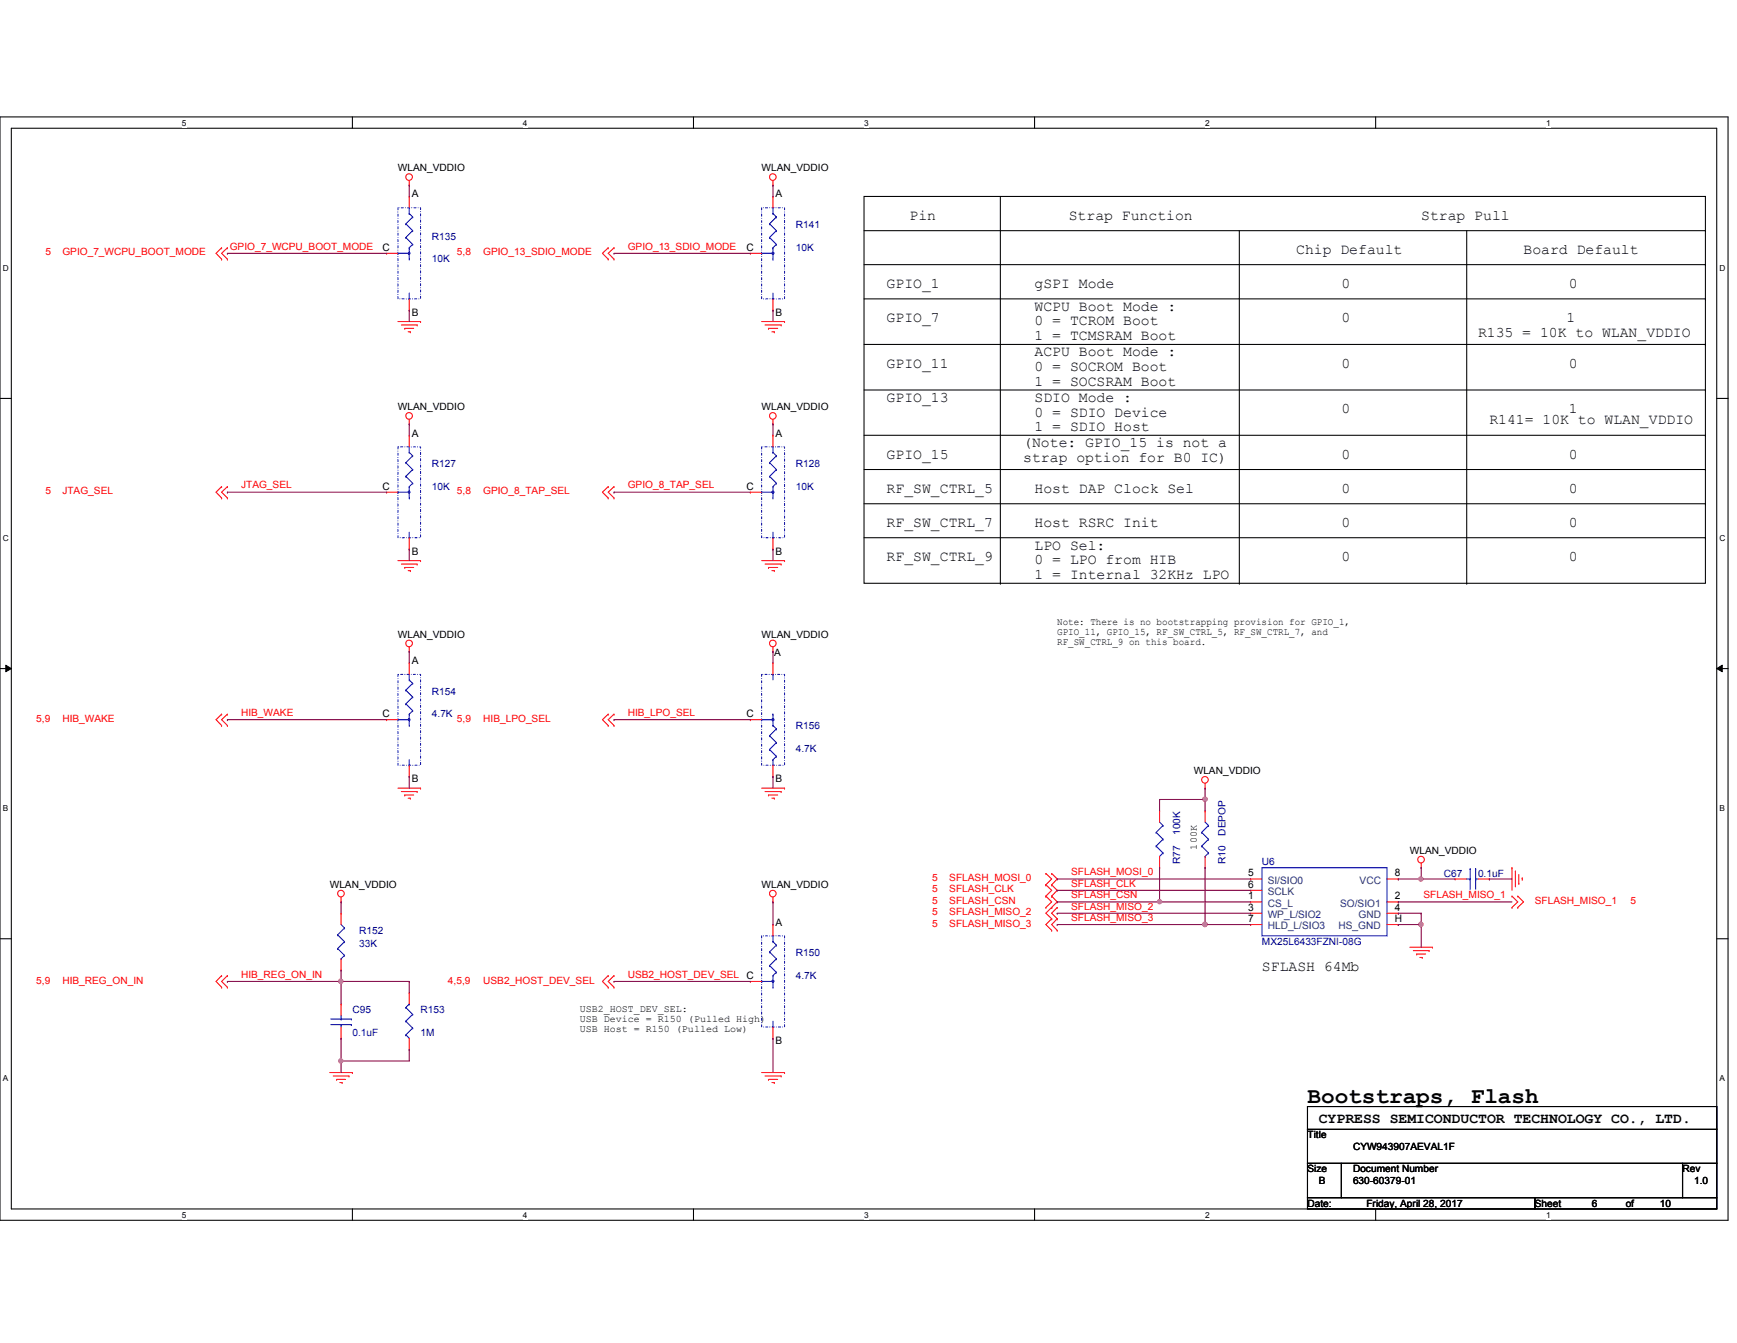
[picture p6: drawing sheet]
<svg xmlns="http://www.w3.org/2000/svg" width="279mm" height="216mm" viewBox="0 0 279 216" stroke-linecap="round" stroke-linejoin="round" font-family="sans-serif">
<path d="M0 18.8h278v177.4h-278zM1.8 20.6h274.3v173.8h-274.3z" fill="none" stroke="#000" stroke-width=".17"/>
<g fill="#fff">
<path d="M29.3 19h.7v1.5h-.7z"/>
<path d="M29.3 194.6h.7v1.4h-.7z"/>
</g>
<path d="M56.7 18.8v1.8M56.7 194.4v1.8" fill="none" stroke="#000" stroke-width=".17"/>
<g fill="#fff">
<path d="M84.1 19h.7v1.5h-.7z"/>
<path d="M84.1 194.6h.7v1.4h-.7z"/>
</g>
<path d="M111.5 18.8v1.8M111.5 194.4v1.8" fill="none" stroke="#000" stroke-width=".17"/>
<g fill="#fff">
<path d="M139 19h.7v1.5h-.7z"/>
<path d="M139 194.6h.7v1.4h-.7z"/>
</g>
<path d="M166.4 18.8v1.8M166.4 194.4v1.8" fill="none" stroke="#000" stroke-width=".17"/>
<g fill="#fff">
<path d="M193.8 19h.8v1.5h-.8z"/>
<path d="M193.8 194.6h.8v1.4h-.8z"/>
</g>
<path d="M221.3 18.8v1.8M221.3 194.4v1.8" fill="none" stroke="#000" stroke-width=".17"/>
<g fill="#fff">
<path d="M248.7 19h.7v1.5h-.7z"/>
<path d="M248.7 194.6h.7v1.4h-.7z"/>
<path d="M.5 42.3h.9v1.5h-.9z"/>
<path d="M276.6 42.3h.9v1.5h-.9z"/>
<path d="M.5 85.8h.9v1.4h-.9z"/>
<path d="M276.6 85.8h.9v1.4h-.9z"/>
</g>
<path d="M0 64.1h1.8M276.1 64.1h1.9" fill="none" stroke="#000" stroke-width=".17"/>
<g fill="#fff">
<path d="M.5 129.2h.8v1.5h-.8z"/>
<path d="M276.6 129.2h.9v1.5h-.9z"/>
</g>
<path d="M0 107.5h1.8M276.1 107.5h1.9" fill="none" stroke="#000" stroke-width=".17"/>
<path d="M.9 106.9l.9 .6-.9 .5zM276.1 107.5l.9-.6v1.1z" fill="#000"/>
<path d="M.9 106.9l.9 .6-.9 .5zM276.1 107.5l.9-.6v1.1z" fill="none" stroke="#000" stroke-width=".16"/>
<g fill="#fff">
<path d="M.5 172.6h.8v1.5h-.8z"/>
<path d="M276.6 172.6h.9v1.5h-.9z"/>
</g>
<g fill="none" stroke="#000" stroke-width=".17">
<path d="M139 31.6h135.3v62.2h-135.3zM139 37.1h135.3M160.9 31.6v62.2M199.3 37.1v56.7M235.9 37.1v56.7M274.3 37.1h.1M139 42.5h135.3M139 48h135.3M139 55.4h135.3M274.3 42.5h.1M274.3 48h.1M274.3 55.4h.1"/>
<path d="M139 75.5h135.3M139 62.7h135.3M139 70h135.3M274.3 75.5h.1M274.3 62.7h.1M274.3 70h.1M139 81h135.3M139 86.4h135.3M160.9 93.8h.1M199.3 93.8h.1M235.9 93.8h.1M274.3 81h.1"/>
<path d="M274.3 86.4h.1M0 150.9h1.8M276.1 150.9h1.9M210.3 177.9h65.8v3.7h-65.8zM210.3 181.6h65.8v5.4h-65.8zM210.3 187h5.5v5.5h-5.5zM210.3 192.5h36.6v1.9h-36.6zM215.8 187h54.8v5.5h-54.8zM246.9 192.5h29.2v1.9h-29.2zM270.6 187h5.5v5.5h-5.5z"/>
</g>
<g fill="none" stroke="#f00" stroke-width=".17">
<path d="M35.6 39.8h.1M35.6 39.8l-.8 .9 .8 1M36.6 39.8h.1M36.6 39.8l-1 .9 1 1M65.8 29.8h.1M65.8 29v.8M97.8 39.8h.1M97.8 39.8l-.9 .9 .9 1M98.8 39.8h.1M98.8 39.8l-1 .9 1 1M124.3 29.8h.1M124.3 29v.8"/>
<path d="M35.6 41.7h.1M36.6 41.7h.1M64 51.7h3.6M64.6 52.2h2.5M65.1 52.8h.1M65.1 52.8h1.4M65.7 53.3h.3M66 53.3h.1M67.1 52.2h.1M67.6 51.7h.1M97.8 41.7h.1M98.8 41.7h.1"/>
<path d="M122.5 51.7h3.7M123.1 52.2h2.5M123.6 52.8h.1M123.6 52.8h1.5M124.2 53.3h.3M124.5 53.3h.1M125.6 52.2h.1M126.2 51.7h.1M35.6 78.2h.1M35.6 78.2l-.8 .9 .8 1M36.6 78.2h.1M36.6 78.2l-1 .9 1 1"/>
<path d="M65.8 68.2h.1M65.8 67.4v.8M97.8 78.2h.1M97.8 78.2l-.9 .9 .9 1M98.8 78.2h.1M98.8 78.2l-1 .9 1 1M124.3 68.2h.1M124.3 67.4v.8M35.6 80.1h.1M36.6 80.1h.1M64 90.1h3.6M64.6 90.7h2.5"/>
<path d="M65.1 91.2h.1M65.1 91.2h1.4M65.7 91.7h.3M66 91.7h.1M67.1 90.7h.1M67.6 90.1h.1M97.8 80.1h.1M98.8 80.1h.1M122.5 90.1h3.7M123.1 90.7h2.5M123.6 91.2h.1M123.6 91.2h1.5"/>
<path d="M124.2 91.7h.3M124.5 91.7h.1M125.6 90.7h.1M126.2 90.1h.1M35.6 114.8h.1M35.6 116.6h.1M35.6 114.8l-.8 .9 .8 .9M36.6 114.8h.1M36.6 116.6h.1M36.6 114.8l-1 .9 1 .9M65.8 104.7h.1M65.8 104v.7"/>
<path d="M97.8 114.8h.1M97.8 116.6h.1M97.8 114.8l-.9 .9 .9 .9M98.8 114.8h.1M98.8 116.6h.1M98.8 114.8l-1 .9 1 .9M124.3 104.7h.1M124.3 104v.7M64 126.7h3.6M64.6 127.3h2.5M65.1 127.8h.1M65.1 127.8h1.4"/>
<path d="M65.7 128.3h.3M66 128.3h.1M67.1 127.3h.1M67.6 126.7h.1M122.5 126.7h3.7M123.1 127.3h2.5M123.6 127.8h.1M123.6 127.8h1.5M124.2 128.3h.3M124.5 128.3h.1M125.6 127.3h.1M126.2 126.7h.1"/>
<path d="M193.8 126.7h.1M193.8 125.9v.8M228.6 139.5h.1M228.6 138.8v.7M243.2 139.5h.1M243.2 139.5v3.6M35.6 156.8h.1M35.6 158.7h.1M35.6 156.8l-.8 1 .8 .9M36.6 156.8h.1M36.6 158.7h.1M36.6 156.8l-1 1 1 .9"/>
<path d="M54.9 145h.1M54.9 144.2v.8M97.8 156.8h.1M97.8 158.7h.1M97.8 156.8l-.9 1 .9 .9M98.8 156.8h.1M98.8 158.7h.1M98.8 156.8l-1 1 1 .9M124.3 145h.1M124.3 144.2v.8M168.2 140.4h.1M168.2 142.2h.1"/>
<path d="M168.2 144.1h.1M168.2 145.9h.1M168.2 140.4l1 .9-1 .9M168.2 142.2l1 .9-1 1M168.2 144.1l1 .9-1 .9M169.2 142.2h.1M169.2 140.4h.1M169.2 144.1h.1M169.2 145.9h.1M169.2 147.7h.1M169.2 149.6h.1M169.2 140.4l.9 .9-.9 .9"/>
<path d="M169.2 142.2l.9 .9-.9 1M169.2 144.1l.9 .9-1.9 1.8 1 .9M169.2 147.7l-1 .9 1 1M170.1 145.9h.1M170.1 147.7h.1M170.1 149.6h.1M170.1 145.9l-.9 .9 .9 .9M170.1 147.7l-.9 .9 .9 1M226.8 152.3h3.6M227.3 152.8h2.6M227.9 153.4h.1M227.9 153.4h1.4"/>
<path d="M228.4 153.9h.4M228.8 153.9h.1M229.9 152.8h.1M230.4 152.3h.1M243.2 145.9h.1M243.2 144.1h.1M243.2 144.1l.9 .9-.9 .9M243.8 140h.1M243.8 140v2.6M244.1 145.9h.1M244.1 144.1h.1M244.1 144.1l1 .9-1 .9"/>
<path d="M244.3 142h.1M244.3 140.6v1.4M244.9 141.1h.1M244.9 141.1v.4M53 172.4h3.7M53.6 173h2.5M54.1 173.5h.1M54.1 173.5h1.5M54.7 174h.3M55 174h.1M56.1 173h.1M56.7 172.4h.1"/>
<path d="M122.5 172.4h3.7M123.1 173h2.5M123.6 173.5h.1M123.6 173.5h1.5M124.2 174h.3M124.5 174h.1M125.6 173h.1M126.2 172.4h.1"/>
<circle cx="65.8" cy="28.5" r=".54"/>
<circle cx="124.3" cy="28.5" r=".54"/>
<circle cx="65.8" cy="66.9" r=".54"/>
<circle cx="124.3" cy="66.9" r=".54"/>
<circle cx="65.8" cy="103.4" r=".54"/>
<circle cx="124.3" cy="103.4" r=".54"/>
<circle cx="193.8" cy="125.4" r=".54"/>
<circle cx="228.6" cy="138.2" r=".54"/>
<circle cx="54.8" cy="143.7" r=".54"/>
<circle cx="124.3" cy="143.7" r=".54"/>
</g>
<g fill="none" stroke="#00f" stroke-width=".17">
<path d="M122.5 157.8h.1M122.5 157.8h1.8M123.8 153h.1M123.8 155.2h.1M123.8 153l1.1 1.1M123.8 155.2l1.1 1.1M124.3 156.8h.1M124.3 158.7h.1M124.3 151.4h.1M124.3 151.4l.6 .5M124.3 150.5v.9M124.3 156.8v1.9"/>
<path d="M124.9 154.1h.1M124.9 151.9h.1M124.9 156.3h.1M124.9 151.9l-1.1 1.1M124.9 156.3l-.6 .5M124.9 154.1l-1.1 1.1M124.3 165.1h.1M124.3 164.2v.9"/>
</g>
<path d="M122.5 150.5h3.7v14.6h-3.7z" fill="none" stroke="#00f" stroke-width=".17" stroke-dasharray=".3 .3 0 .3"/>
<path d="M124.2 157.6h.2v.3h-.2z" fill-rule="evenodd" fill="#00f"/>
<g fill="none" stroke="#00f" stroke-width=".17">
<path d="M122.5 115.7h.1M122.5 115.7h1.8M123.8 118.3h.1M123.8 118.3l1.1 1.1M124.3 116.6h.1M124.3 114.8h.1M124.3 108.4h.1M124.3 116.6l.6 .6M124.3 108.4v.9M124.3 114.8v1.8M124.9 119.4h.1M124.9 117.2h.1"/>
<path d="M124.9 119.4l-1.1 1.1M124.9 117.2l-1.1 1.1M123.8 120.5h.1M123.8 120.5l1.1 1.1M124.3 122.1h.1M124.3 122.1v.9M124.9 121.6h.1M124.9 121.6l-.6 .5M186 133.8h.1M186 136h.1M186 133.8l1.1 1.1M186 136l1.1 1.1"/>
<path d="M186.5 137.7h.1M186.5 132.2l.6 .5M187.1 132.7h.1M187.1 134.9h.1M187.1 137.1h.1M187.1 132.7l-1.1 1.1M187.1 134.9l-1.1 1.1M187.1 137.1l-.6 .6M124.2 157.6h.2v.3h-.2z"/>
</g>
<path d="M186.5 130.3h.1M186.5 139.5h.1M186.5 130.3v1.9M186.5 137.7v1.8M120.7 157.8h.1M120.7 157.8h1.8M124.3 148.6h.1M124.3 148.6v1.9M124.3 166.9h.1M124.3 165.1v1.8" fill="none" stroke="#f00" stroke-width=".17"/>
<path d="M122.5 108.4h3.7v14.6h-3.7z" fill="none" stroke="#00f" stroke-width=".17" stroke-dasharray=".3 .3 0 .3"/>
<path d="M124.2 115.6h.2v.2h-.2z" fill-rule="evenodd" fill="#00f"/>
<g fill="none" stroke="#00f" stroke-width=".17">
<path d="M64 115.7h.1M64 115.7h1.8M65.3 111h.1M65.3 113.2h.1M65.3 111l1.1 1.1M65.3 113.2l1.1 1.1M65.8 114.8h.1M65.8 116.6h.1M65.8 109.3h.1M65.8 109.3l.6 .6M65.8 108.4v.9M65.8 114.8v1.8"/>
<path d="M66.4 112.1h.1M66.4 109.9h.1M66.4 114.3h.1M66.4 109.9l-1.1 1.1M66.4 114.3l-.6 .5M66.4 112.1l-1.1 1.1M124.2 115.6h.2v.2h-.2zM65.8 123h.1M65.8 122.1v.9M193.3 133.8h.1M193.3 136h.1M193.3 133.8l1.1 1.1"/>
<path d="M193.3 136l1.1 1.1M193.8 137.7h.1M193.8 132.2l.6 .5M194.4 132.7h.1M194.4 134.9h.1M194.4 137.1h.1M194.4 132.7l-1.1 1.1M194.4 134.9l-1.1 1.1M194.4 137.1l-.6 .6M203 139.5h20.1v11h-20.1zM54.3 150.3h.1M54.3 152.5h.1"/>
<path d="M54.3 150.3l1.1 1.1M54.3 152.5l1.1 1.1M54.9 154.1h.1M54.9 148.6l.5 .6M55.4 149.2h.1M55.4 151.4h.1M55.4 153.6h.1M55.4 149.2l-1.1 1.1M55.4 151.4l-1.1 1.1M55.4 153.6l-.5 .5M65.3 166.4h.1M65.3 164.2h.1"/>
<path d="M65.3 162h.1M65.3 166.4l.5 .5M65.3 164.2l1.1 1.1M65.3 162l1.1 1.1M65.8 161.4h.1M65.8 161.4l-.5 .6M66.4 165.3h.1M66.4 163.1h.1M66.4 165.3l-1.1 1.1M66.4 163.1l-1.1 1.1"/>
</g>
<g fill="none" stroke="#f00" stroke-width=".17">
<path d="M120.7 115.7h.1M120.7 115.7h1.8M124.3 106.6h.1M124.3 106.6v1.8M124.3 124.8h.1M124.3 123v1.8M193.8 130.3h.1M193.8 139.5h.1M193.8 130.3v1.9M193.8 137.7v1.8M54.9 146.8h.1M54.9 156h.1"/>
<path d="M54.9 146.8v1.8M54.9 154.1v1.9M65.8 159.6h.1M65.8 159.6v1.8M201.2 141.3h.1M201.2 143.1h.1M201.2 145h.1M201.2 146.8h.1M201.2 148.6h.1M201.2 141.3h1.8M201.2 143.1h1.8M201.2 145h1.8"/>
<path d="M201.2 146.8h1.8M201.2 148.6h1.8M223.1 141.3h1.8M223.1 145h1.8M223.1 146.8h1.8M223.1 148.6h1.8M224.9 148.6h.1M224.9 146.8h.1M224.9 145h.1M224.9 141.3h.1M65.8 168.7h.1M65.8 166.9v1.8"/>
</g>
<path d="M64 108.4h3.6v14.6h-3.6z" fill="none" stroke="#00f" stroke-width=".17" stroke-dasharray=".3 .3 0 .3"/>
<path d="M65.7 115.6h.2v.2h-.2z" fill-rule="evenodd" fill="#00f"/>
<g fill="none" stroke="#00f" stroke-width=".17">
<path d="M122.5 79.1h.1M122.5 79.1h1.8M123.8 74.4h.1M123.8 76.6h.1M123.8 74.4l1.1 1.1M123.8 76.6l1.1 1.1M124.3 78.2h.1M124.3 72.7h.1M124.3 72.7l.6 .6M124.3 71.8v.9M124.3 78.2v1.9M124.9 75.5h.1"/>
<path d="M124.9 73.3h.1M124.9 77.7h.1M124.9 73.3l-1.1 1.1M124.9 77.7l-.6 .5M124.9 75.5l-1.1 1.1M124.3 80.1h.1M124.3 86.4h.1M124.3 85.6v.8M65.7 115.6h.2v.2h-.2z"/>
</g>
<path d="M62.2 115.7h.1M62.2 115.7h1.8M65.8 106.6h.1M65.8 106.6v1.8M65.8 124.8h.1M65.8 123v1.8" fill="none" stroke="#f00" stroke-width=".17"/>
<path d="M122.5 71.8h3.7v14.6h-3.7z" fill="none" stroke="#00f" stroke-width=".17" stroke-dasharray=".3 .3 0 .3"/>
<path d="M124.2 79h.2v.2h-.2z" fill-rule="evenodd" fill="#00f"/>
<g fill="none" stroke="#00f" stroke-width=".17">
<path d="M64 79.1h.1M64 79.1h1.8M65.3 74.4h.1M65.3 76.6h.1M65.3 74.4l1.1 1.1M65.3 76.6l1.1 1.1M65.8 78.2h.1M65.8 72.7h.1M65.8 72.7l.6 .6M65.8 71.8v.9M65.8 78.2v1.9M66.4 75.5h.1"/>
<path d="M66.4 73.3h.1M66.4 77.7h.1M66.4 73.3l-1.1 1.1M66.4 77.7l-.6 .5M66.4 75.5l-1.1 1.1M124.2 79h.2v.2h-.2zM65.8 80.1h.1M65.8 86.4h.1M65.8 85.6v.8"/>
</g>
<path d="M120.7 79.1h.1M120.7 79.1h1.8M124.3 70h.1M124.3 70v1.8M124.3 88.3h.1M124.3 86.4v1.9" fill="none" stroke="#f00" stroke-width=".17"/>
<path d="M64 71.8h3.6v14.6h-3.6z" fill="none" stroke="#00f" stroke-width=".17" stroke-dasharray=".3 .3 0 .3"/>
<path d="M65.7 79h.2v.2h-.2z" fill-rule="evenodd" fill="#00f"/>
<g fill="none" stroke="#00f" stroke-width=".17">
<path d="M123.8 36h.1M123.8 38.2h.1M123.8 36l1.1 1.1M123.8 38.2l1.1 1.1M124.3 39.8h.1M124.3 34.3h.1M124.3 34.3l.6 .6M124.3 33.4v.9M124.3 39.8v1.9M124.9 37.1h.1M124.9 34.9h.1M124.9 39.3h.1"/>
<path d="M124.9 34.9l-1.1 1.1M124.9 39.3l-.6 .5M124.9 37.1l-1.1 1.1M122.5 40.7h.1M122.5 40.7h1.8M124.3 41.7h.1M124.3 48h.1M124.3 47.1v.9M65.7 79h.2v.2h-.2zM53.2 163.8h3.3M53.2 164.7h3.3M54.9 164.7h.1"/>
<path d="M54.9 163.8h.1M54.9 163.3v.5M54.9 164.7v.4M56.5 163.8h.1M56.5 164.7h.1"/>
</g>
<path d="M62.2 79.1h.1M62.2 79.1h1.8M65.8 70h.1M65.8 70v1.8M65.8 88.3h.1M65.8 86.4v1.9M54.9 166.9h.1M54.9 161.4h.1M54.9 161.4v1.9M54.9 165.1v1.8" fill="none" stroke="#f00" stroke-width=".17"/>
<path d="M122.5 33.4h3.7v14.6h-3.7z" fill="none" stroke="#00f" stroke-width=".17" stroke-dasharray=".3 .3 0 .3"/>
<path d="M124.2 40.6h.2v.2h-.2z" fill-rule="evenodd" fill="#00f"/>
<g fill="none" stroke="#00f" stroke-width=".17">
<path d="M65.3 36h.1M65.3 38.2h.1M65.3 36l1.1 1.1M65.3 38.2l1.1 1.1M65.8 39.8h.1M65.8 34.3h.1M65.8 34.3l.6 .6M65.8 33.4v.9M65.8 39.8v1.9M66.4 37.1h.1M66.4 34.9h.1M66.4 39.3h.1"/>
<path d="M66.4 34.9l-1.1 1.1M66.4 39.3l-.6 .5M66.4 37.1l-1.1 1.1M64 40.7h.1M64 40.7h1.8M65.8 41.7h.1M65.8 48h.1M65.8 47.1v.9M124.2 40.6h.2v.2h-.2zM236.5 139.7h.1M236.5 139.7v3.3M237.4 139.7h.1"/>
<path d="M237.4 139.7v3.3M235.9 141.3h.6M236.5 141.3h.1M237.4 141.3h.1M237.4 141.3h.3"/>
</g>
<path d="M124.3 31.6h.1M124.3 31.6v1.8M120.7 40.7h.1M120.7 40.7h1.8M124.3 49.9h.1M124.3 48v1.9M234.1 141.3h.1M234.1 141.3h1.8M237.7 141.3h1.9M239.6 141.3h.1" fill="none" stroke="#f00" stroke-width=".17"/>
<path d="M64 33.4h3.6v14.6h-3.6z" fill="none" stroke="#00f" stroke-width=".17" stroke-dasharray=".3 .3 0 .3"/>
<path d="M65.7 40.6h.2v.2h-.2z" fill-rule="evenodd" fill="#00f"/>
<path d="M65.7 40.6h.2v.2h-.2z" fill="none" stroke="#00f" stroke-width=".17"/>
<path d="M65.8 31.6h.1M65.8 31.6v1.8M62.2 40.7h.1M62.2 40.7h1.8M65.8 49.9h.1M65.8 48v1.9" fill="none" stroke="#f00" stroke-width=".17"/>
<path d="M228.6 139.5h.1M228.6 139.5v1.8h-3.7M224.9 141.3h.1" fill="none" stroke="#800040" stroke-width=".17"/>
<circle cx="228.6" cy="141.3" r=".34" fill="#f0f"/>
<circle cx="228.6" cy="141.3" r=".34" fill="none" stroke="#f0f" stroke-width=".17"/>
<path d="M224.9 146.8h.1M224.9 146.8h3.7M228.6 141.3h.1M228.6 146.8h.1M228.6 141.3h5.5M228.6 146.8v1.8M239.6 141.3h.1M239.6 141.3h3.6" fill="none" stroke="#800040" stroke-width=".17"/>
<circle cx="228.5" cy="148.6" r=".35" fill="#f0f"/>
<circle cx="228.5" cy="148.6" r=".35" fill="none" stroke="#f0f" stroke-width=".17"/>
<path d="M170.1 141.3h.1M170.1 143.1h.1M170.1 145h.1M170.1 145h16.4M170.1 141.3h31.1M170.1 143.1h31.1M224.9 148.6h.1M224.9 145h.1M224.9 148.6h3.7M224.9 145h18.3M228.6 148.6h.1M228.6 148.6v3.7" fill="none" stroke="#800040" stroke-width=".17"/>
<circle cx="186.5" cy="144.9" r=".34" fill="#f0f"/>
<circle cx="186.5" cy="144.9" r=".34" fill="none" stroke="#f0f" stroke-width=".17"/>
<path d="M170.1 146.8h.1M170.1 148.6h.1M170.1 146.8h31.1M170.1 148.6h23.7" fill="none" stroke="#800040" stroke-width=".17"/>
<circle cx="193.8" cy="148.6" r=".37" fill="#f0f"/>
<circle cx="193.8" cy="148.6" r=".37" fill="none" stroke="#f0f" stroke-width=".17"/>
<path d="M186.5 139.5h.1M186.5 139.5v5.5M193.8 139.5h.1M193.8 126.7h.1M193.8 126.7v1.8M193.8 139.5v9.1M186.5 145h.1M186.5 145h14.7M193.8 148.6h.1M193.8 148.6h7.4" fill="none" stroke="#800040" stroke-width=".17"/>
<circle cx="193.8" cy="128.5" r=".36" fill="#f0f"/>
<circle cx="193.8" cy="128.5" r=".36" fill="none" stroke="#f0f" stroke-width=".17"/>
<g fill="none" stroke="#800040" stroke-width=".17">
<path d="M65.8 29.8h.1M65.8 29.8v1.8M124.3 29.8h.1M124.3 29.8v1.8M36.6 40.7h.1M36.6 40.7h25.6M98.8 40.7h.1M98.8 40.7h21.9M124.3 49.9h.1M124.3 49.9v1.8M36.6 79.1h.1M36.6 79.1h25.6"/>
<path d="M65.8 68.2h.1M65.8 68.2v1.8M98.8 79.1h.1M98.8 79.1h21.9M124.3 68.2h.1M124.3 68.2v1.8M65.8 88.3h.1M65.8 88.3v1.8M124.3 88.3h.1M124.3 88.3v1.8M65.8 124.8h.1M65.8 124.8v1.9"/>
<path d="M124.3 124.8h.1M124.3 124.8v1.9M186.5 128.5h.1M186.5 128.5h7.3M186.5 128.5v1.8M193.8 128.5h.1M193.8 128.5v1.8M54.9 156h.1M54.9 157.8h.1M54.9 156v1.8M54.9 157.8h10.9M54.9 166.9h.1"/>
<path d="M54.9 166.9v3.7M124.3 166.9h.1M124.3 166.9v5.5"/>
</g>
<circle cx="54.8" cy="157.7" r=".35" fill="#f0f"/>
<circle cx="54.8" cy="157.7" r=".35" fill="none" stroke="#f0f" stroke-width=".17"/>
<path d="M54.9 157.8h.1M54.9 157.8v3.6M65.8 157.8h.1M65.8 157.8v1.8M54.9 170.6h.1M54.9 170.6v1.8M65.8 168.7h.1M65.8 168.7v1.9h-10.9" fill="none" stroke="#800040" stroke-width=".17"/>
<circle cx="54.8" cy="170.6" r=".34" fill="#f0f"/>
<circle cx="54.8" cy="170.6" r=".34" fill="none" stroke="#f0f" stroke-width=".17"/>
<g fill="none" stroke="#800040" stroke-width=".17">
<path d="M65.8 49.9h.1M65.8 49.9v1.8M36.6 115.7h.1M36.6 115.7h25.6M65.8 104.7h.1M65.8 104.7v1.9M98.8 115.7h.1M98.8 115.7h21.9M124.3 104.7h.1M124.3 104.7v1.9M36.6 157.8h.1M36.6 157.8h18.3"/>
<path d="M54.9 145h.1M54.9 145v1.8M98.8 157.8h.1M98.8 157.8h21.9M124.3 145h.1M124.3 145v3.6"/>
</g>
<circle cx="228.6" cy="141.3" r=".34" fill="#f0f"/>
<circle cx="228.6" cy="141.3" r=".34" fill="none" stroke="#f0f" stroke-width=".17"/>
<circle cx="228.5" cy="148.6" r=".35" fill="#f0f"/>
<circle cx="228.5" cy="148.6" r=".35" fill="none" stroke="#f0f" stroke-width=".17"/>
<circle cx="186.5" cy="144.9" r=".34" fill="#f0f"/>
<circle cx="186.5" cy="144.9" r=".34" fill="none" stroke="#f0f" stroke-width=".17"/>
<circle cx="193.8" cy="148.6" r=".37" fill="#f0f"/>
<circle cx="193.8" cy="148.6" r=".37" fill="none" stroke="#f0f" stroke-width=".17"/>
<circle cx="193.8" cy="128.5" r=".36" fill="#f0f"/>
<circle cx="193.8" cy="128.5" r=".36" fill="none" stroke="#f0f" stroke-width=".17"/>
<circle cx="54.8" cy="157.7" r=".35" fill="#f0f"/>
<circle cx="54.8" cy="157.7" r=".35" fill="none" stroke="#f0f" stroke-width=".17"/>
<circle cx="54.8" cy="170.6" r=".34" fill="#f0f"/>
<circle cx="54.8" cy="170.6" r=".34" fill="none" stroke="#f0f" stroke-width=".17"/>
<text font-size="3.6" x="210.3" y="177.2">Bootstraps, Flash</text>
<g font-size="2.4">
<text x="146.3" y="35.3">Pin</text>
<text x="171.9" y="35.3">Strap Function</text>
<text x="228.6" y="35.3">Strap Pull</text>
<text x="208.5" y="40.8">Chip Default</text>
<text x="245.1" y="40.8">Board Default</text>
<text x="142.6" y="46.3">GPIO_1</text>
<text x="166.4" y="46.3">gSPI Mode</text>
<text x="215.8" y="46.3">0</text>
<text x="252.3" y="46.3">0</text>
<text x="142.6" y="51.8">GPIO_7</text>
<text x="166.4" y="50">WCPU Boot Mode :</text>
<text x="166.4" y="52.3">0 = TCROM Boot</text>
<text x="215.8" y="51.8">0</text>
<text x="252" y="51.8">1</text>
<text x="142.6" y="59.1">GPIO_11</text>
<text x="166.4" y="54.7">1 = TCMSRAM Boot</text>
<text x="166.4" y="57.3">ACPU Boot Mode :</text>
<text x="166.4" y="59.6">0 = SOCROM Boot</text>
<text x="215.8" y="59.1">0</text>
<text x="237.7" y="54.1">R135 = 10K to WLAN_VDDIO</text>
<text x="252.3" y="59.1">0</text>
<text x="142.6" y="64.6">GPIO_13</text>
<text x="166.4" y="62">1 = SOCSRAM Boot</text>
<text x="166.4" y="64.6">SDIO Mode :</text>
<text x="164.6" y="71.9">(Note: GPIO_15 is not a</text>
<text x="166.4" y="67">0 = SDIO Device</text>
<text x="166.4" y="69.3">1 = SDIO Host</text>
<text x="215.8" y="66.4">0</text>
<text x="239.6" y="68.2">R141= 10K to WLAN_VDDIO</text>
<text x="252.3" y="66.4">1</text>
<text x="142.6" y="73.7">GPIO_15</text>
<text x="164.6" y="74.3">strap option for B0 IC)</text>
<text x="215.8" y="73.7">0</text>
<text x="252.3" y="73.7">0</text>
<text x="142.6" y="79.2">RF_SW_CTRL_5</text>
<text x="166.4" y="79.2">Host DAP Clock Sel</text>
<text x="215.8" y="79.2">0</text>
<text x="252.3" y="79.2">0</text>
<text x="142.6" y="84.7">RF_SW_CTRL_7</text>
<text x="166.4" y="84.7">Host RSRC Init</text>
<text x="166.4" y="88.3">LPO Sel:</text>
<text x="215.8" y="84.7">0</text>
<text x="252.3" y="84.7">0</text>
<text x="142.6" y="90.2">RF_SW_CTRL_9</text>
<text x="166.4" y="90.7">0 = LPO from HIB</text>
<text x="166.4" y="93.1">1 = Internal 32KHz LPO</text>
<text x="215.8" y="90.2">0</text>
<text x="252.3" y="90.2">0</text>
<text x="203" y="156">SFLASH 64Mb</text>
<text x="212.1" y="180.6">CYPRESS SEMICONDUCTOR TECHNOLOGY CO., LTD.</text>
</g>
<g font-size="1.7">
<text x="66.3" y="31.7">A</text>
<text x="124.8" y="31.7">A</text>
<text x="61.6" y="40.3">C</text>
<text x="120.1" y="40.3">C</text>
<text x="66.3" y="50.8">B</text>
<text x="124.8" y="50.8">B</text>
<text x="66.3" y="70.2">A</text>
<text x="124.8" y="70.2">A</text>
<text x="61.6" y="78.7">C</text>
<text x="120.1" y="78.7">C</text>
<text x="66.3" y="89.2">B</text>
<text x="124.8" y="89.2">B</text>
<text x="66.3" y="106.8">A</text>
<text x="61.6" y="115.3">C</text>
<text x="120.1" y="115.3">C</text>
<text x="66.3" y="125.8">B</text>
<text x="124.8" y="125.8">B</text>
<text x="200.8" y="140.9">5</text>
<text x="200.8" y="142.7">6</text>
<text x="224.4" y="140.9">8</text>
<text x="124.8" y="148.8">A</text>
<text x="200.8" y="144.6">1</text>
<text x="200.8" y="146.4">3</text>
<text x="200.8" y="148.2">7</text>
<text x="224.4" y="148.2">H</text>
<text x="224.4" y="146.4">4</text>
<text x="224.4" y="144.6">2</text>
<text x="124.8" y="167.9">B</text>
</g>
<g font-size="1.7" fill="#004080">
<text x="203.9" y="142.1">SI/SIO0</text>
<text x="203.9" y="143.9">SCLK</text>
<text x="218.7" y="142.1">VCC</text>
<text x="203.9" y="145.8">CS_L</text>
<text x="203.9" y="147.6">WP_L/SIO2</text>
<text x="203.9" y="149.4">HLD_L/SIO3</text>
<text x="215.3" y="149.4">HS_GND</text>
<text x="215.6" y="145.8">SO/SIO1</text>
<text x="218.5" y="147.6">GND</text>
</g>
<g font-size="1.6">
<text x="64" y="27.6">WLAN_VDDIO</text>
<text x="122.5" y="27.6">WLAN_VDDIO</text>
<text x="64" y="66">WLAN_VDDIO</text>
<text x="122.5" y="66">WLAN_VDDIO</text>
<text x="170.1" y="100.5">Note: There is no bootstrapping provision for GPIO_1,</text>
<text x="64" y="102.5">WLAN_VDDIO</text>
<text x="122.5" y="102.5">WLAN_VDDIO</text>
<text x="124.5" y="105.5">A</text>
<text x="170.1" y="102.2">GPIO_11, GPIO_15, RF_SW_CTRL_5, RF_SW_CTRL_7, and</text>
<text x="170.1" y="103.8">RF_SW_CTRL_9 on this board.</text>
<text x="192" y="124.5">WLAN_VDDIO</text>
<text x="192.5" y="136.6" transform="rotate(-90 192.5 136.6)">100K</text>
<text x="226.8" y="137.3">WLAN_VDDIO</text>
<text x="53" y="142.7">WLAN_VDDIO</text>
<text x="122.5" y="142.7">WLAN_VDDIO</text>
<text x="93.3" y="162.7">USB2_HOST_DEV_SEL:</text>
<text x="93.3" y="164.3">USB Device = R150 (Pulled High)</text>
<text x="93.3" y="165.9">USB Host = R150 (Pulled Low)</text>
<text x="210.3" y="183">Title</text>
<text x="217.6" y="184.8">CYW943907AEVAL1F</text>
<text x="210.3" y="188.5">Size</text>
<text x="212.1" y="190.3">B</text>
<text x="217.6" y="188.5">Document Number</text>
<text x="217.6" y="190.3">630-60379-01</text>
<text x="270.6" y="188.5">Rev</text>
<text x="272.5" y="190.3">1.0</text>
<text x="210.3" y="194">Date:</text>
<text x="219.8" y="194">Friday, April 28, 2017</text>
<text x="246.9" y="194">Sheet</text>
<text x="256" y="194">6</text>
<text x="261.5" y="194">of</text>
<text x="267" y="194">10</text>
</g>
<g font-size="1.6" fill="#f00">
<text x="7.3" y="41.1">5</text>
<text x="10" y="41.1">GPIO_7_WCPU_BOOT_MODE</text>
<text x="37" y="40.1">GPIO_7_WCPU_BOOT_MODE</text>
<text x="73.5" y="41.1">5,8</text>
<text x="77.7" y="41.1">GPIO_13_SDIO_MODE</text>
<text x="101" y="40.1">GPIO_13_SDIO_MODE</text>
<text x="7.3" y="79.5">5</text>
<text x="10" y="79.5">JTAG_SEL</text>
<text x="38.8" y="78.5">JTAG_SEL</text>
<text x="73.5" y="79.5">5,8</text>
<text x="77.7" y="79.5">GPIO_8_TAP_SEL</text>
<text x="101" y="78.5">GPIO_8_TAP_SEL</text>
<text x="5.8" y="116">5,9</text>
<text x="10" y="116">HIB_WAKE</text>
<text x="38.8" y="115.1">HIB_WAKE</text>
<text x="73.5" y="116">5,9</text>
<text x="77.7" y="116">HIB_LPO_SEL</text>
<text x="101" y="115.1">HIB_LPO_SEL</text>
<text x="149.9" y="141.6">5</text>
<text x="149.9" y="143.5">5</text>
<text x="152.7" y="141.6">SFLASH_MOSI_0</text>
<text x="152.7" y="143.5">SFLASH_CLK</text>
<text x="172.3" y="140.7">SFLASH_MOSI_0</text>
<text x="172.3" y="142.5">SFLASH_CLK</text>
<text x="149.9" y="145.3">5</text>
<text x="149.9" y="147.2">5</text>
<text x="149.9" y="149">5</text>
<text x="152.7" y="145.3">SFLASH_CSN</text>
<text x="152.7" y="147.2">SFLASH_MISO_2</text>
<text x="152.7" y="149">SFLASH_MISO_3</text>
<text x="172.3" y="144.4">SFLASH_CSN</text>
<text x="172.3" y="146.2">SFLASH_MISO_2</text>
<text x="172.3" y="148">SFLASH_MISO_3</text>
<text x="229" y="144.4">SFLASH_MISO_1</text>
<text x="246.9" y="145.3">SFLASH_MISO_1</text>
<text x="262.3" y="145.3">5</text>
<text x="5.8" y="158.1">5,9</text>
<text x="10" y="158.1">HIB_REG_ON_IN</text>
<text x="38.8" y="157.2">HIB_REG_ON_IN</text>
<text x="72.1" y="158.1">4,5,9</text>
<text x="77.7" y="158.1">USB2_HOST_DEV_SEL</text>
<text x="101" y="157.2">USB2_HOST_DEV_SEL C</text>
</g>
<g font-size="1.6" fill="#000080">
<text x="69.5" y="38.5">R135</text>
<text x="128" y="36.7">R141</text>
<text x="128" y="40.3">10K</text>
<text x="69.5" y="42.2">10K</text>
<text x="69.5" y="75.1">R127</text>
<text x="128" y="75.1">R128</text>
<text x="69.5" y="78.7">10K</text>
<text x="128" y="78.7">10K</text>
<text x="69.5" y="111.7">R154</text>
<text x="69.5" y="115.3">4.7K</text>
<text x="128" y="117.1">R156</text>
<text x="128" y="120.8">4.7K</text>
<text x="189.8" y="134.2" transform="rotate(-90 189.8 134.2)">100K</text>
<text x="197.1" y="134.4" transform="rotate(-90 197.1 134.4)">DEPOP</text>
<text x="189.8" y="138.9" transform="rotate(-90 189.8 138.9)">R77</text>
<text x="197.1" y="138.9" transform="rotate(-90 197.1 138.9)">R10</text>
<text x="203" y="139.1">U6</text>
<text x="232.2" y="140.9">C67</text>
<text x="237.7" y="140.9">0.1uF</text>
<text x="57.8" y="150.1">R152</text>
<text x="57.8" y="152.3">33K</text>
<text x="128" y="153.7">R150</text>
<text x="203" y="151.9">MX25L6433FZNI-08G</text>
<text x="128" y="157.4">4.7K</text>
<text x="56.7" y="162.9">C95</text>
<text x="56.7" y="166.5">0.1uF</text>
<text x="67.6" y="162.9">R153</text>
<text x="67.6" y="166.5">1M</text>
</g>
<g font-size="1.3">
<text x="29.3" y="20.2">5</text>
<text x="84.1" y="20.2">4</text>
<text x="139" y="20.2">3</text>
<text x="193.8" y="20.2">2</text>
<text x="248.7" y="20.2">1</text>
<text x=".5" y="43.5">D</text>
<text x="276.6" y="43.5">D</text>
<text x=".5" y="87">C</text>
<text x="276.6" y="87">C</text>
<text x=".5" y="130.4">B</text>
<text x="276.6" y="130.4">B</text>
<text x=".5" y="173.8">A</text>
<text x="276.6" y="173.8">A</text>
<text x="29.3" y="195.7">5</text>
<text x="84.1" y="195.7">4</text>
<text x="139" y="195.7">3</text>
<text x="193.8" y="195.7">2</text>
<text x="248.7" y="195.7">1</text>
</g>
</svg>
